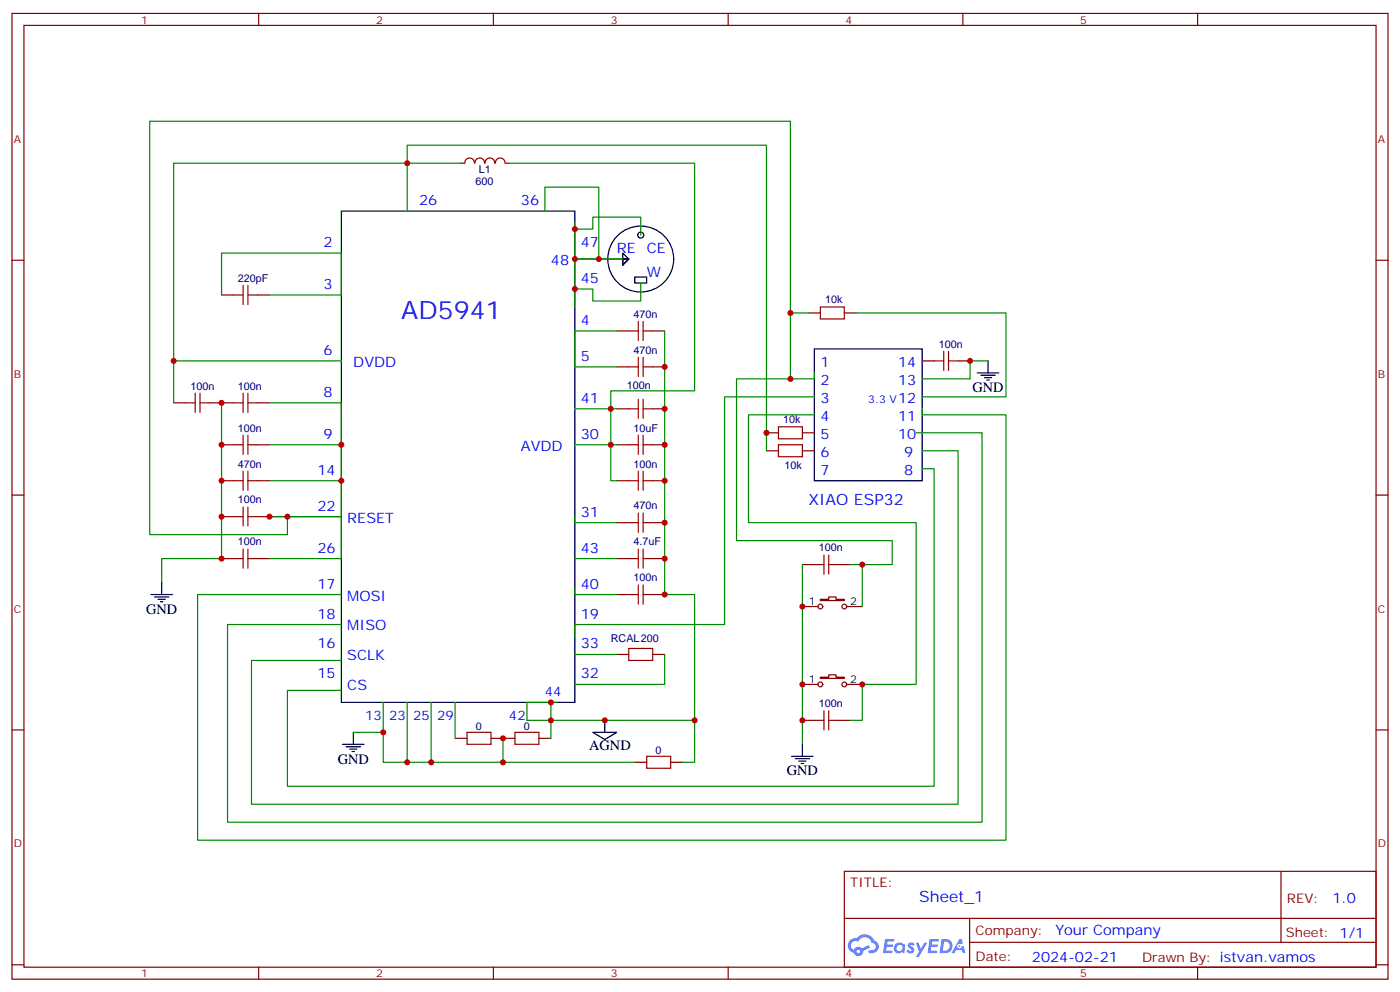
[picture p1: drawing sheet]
<svg xmlns="http://www.w3.org/2000/svg" width="412mm" height="292mm" viewBox="0 0 412 292" stroke-linecap="round" stroke-linejoin="round" font-family="sans-serif">
<g fill="none" stroke="#870000" stroke-width=".35">
<path d="M3.5 4h405.4v284.3h-405.4zM7.1 7.5h398.2v277.3h-398.2zM76.2 4v3.5M145.3 4v3.5M214.5 4v3.5M283.6 4v3.5M352.8 4v3.5M3.5 76.6h3.6M405.3 76.6h3.6M3.5 145.8h3.6M405.3 145.8h3.6M3.5 214.9h3.6"/>
<path d="M405.3 214.9h3.6M248.7 256.5h156.6v28.3h-156.6zM377.3 256.6v20.8M248.7 270.4h156.5M285.6 277.4h119.6M285.6 270.4v14.1M3.5 284.1h3.6M76.2 284.8v3.5M145.3 284.8v3.5M214.5 284.8v3.5M283.6 284.8v3.5M352.8 284.8v3.5"/>
<path d="M405.3 284.1h3.6"/>
</g>
<g fill="#5487ff">
<path d="M267.7 277.7a1.22 1.22 0 0 1 1.7 .3l-.4 .6a.47 .47 0 0 0-.3-.4 .47 .47 0 0 0-.5 .1l.1 .3a1.14 1.14 0 0 1 .8 1.7 1.14 1.14 0 0 1-1.9 0l-.2-.2 .5-.5 .7 .4a.29 .29 0 0 0 .3-.3 .29 .29 0 0 0-.2-.3 1.04 1.04 0 0 1-.6-1.7z"/>
<path d="M260.7 276.5h2.4l.3 .2-.2 .5h-1.8l-.1 .9h1.5l.3 .3-.3 .4h-1.6l-.2 1.1h1.7l.2 .4-.2 .3h-2.6z"/>
<path d="M273.8 276.5h2.4l.3 .2-.1 .5h-1.8l-.2 .9h1.6l.3 .3-.4 .4h-1.6l-.1 1.1h1.7l.2 .4-.2 .3h-2.6z"/>
<path d="M282.6 276.5h.7l.3 1.2-.6 .3a.69 .69 0 0 0-1 .3 .69 .69 0 0 0 .4 1 .69 .69 0 0 0 .9-.6l.5-.3 .6 2.2h-.8l-.2-.9h-1.8l-.5 .9h-.8z"/>
<path d="M269.8 277.6h.8l.6 1.8 1.1-1.8h.9l-2.6 4.1h-.8l.9-1.5z"/>
<path d="M277.4 276.5l-.6 4.1h1.3a2.11 2.11 0 0 0 2.5-2.1 2.11 2.11 0 0 0-2.5-2zM278.1 277.2a1.39 1.39 0 0 1 1.7 1.4 1.39 1.39 0 0 1-1.8 1.3h-.3z"/>
<path d="M263.7 278.1a1.54 1.54 0 0 0-.1 2.1 1.54 1.54 0 0 0 2.2 .2l.6 .2 .3-2.3-.2-.2-.4-.1a1.49 1.49 0 0 0-2.4 .1zM264 279.1a.94 .94 0 0 1 1.8 0 .94 .94 0 0 1-1.8 0z"/>
<path d="M250.4 276.8a2.18 2.18 0 0 0 1.1 3.8 1.44 1.44 0 0 0 1.6 .9 1.44 1.44 0 0 0 1.2-1.5l2-1-.5-.7-1.9 .9a1.47 1.47 0 0 0-2.4 .5 1.39 1.39 0 0 1-.7-2 1.39 1.39 0 0 1 2-.4 2.12 2.12 0 0 1 2.2-1.4 2.12 2.12 0 0 1 1.9 1.7 1.14 1.14 0 0 1 1.1 1.5 1.14 1.14 0 0 1-1.7 .7 .43 .43 0 0 0-.5 .3 .43 .43 0 0 0 .4 .5 1.98 1.98 0 0 0 2.5-1.2 1.98 1.98 0 0 0-1.2-2.5 3.1 3.1 0 0 0-5.3-.7l-.9 .1zM252.3 280.1a.55 .55 0 0 1 1.1 0 .55 .55 0 0 1-1.1 0z"/>
<circle cx="282.6" cy="278.6" r=".26"/>
</g>
<g fill="none" stroke="#000" stroke-width=".35">
<path d="M100.5 62.2h68.8v144.6h-68.8zM169.3 76.3h15.9l-1.8 1.7 1.8-1.7-1.8-1.8v3.5v-1.7h1.8M187 81.6h3.5v1.7h-3.5zM239.9 102.7h31.7v38.8h-31.7zM287.9 109.8h6.3M288.9 110.5h4.3M290 111.2h2.1M290.7 111.9h.7M291 106.3v3.5M44.4 175h6.4M45.5 175.8h4.2M46.6 176.5h2.1"/>
<path d="M47.3 177.2h.7M47.6 171.5v3.5M100.9 219.1h6.3M102 219.9h4.2M104.1 215.6v3.5M174.6 215.6h7.1l-3.5 2.1zM178.2 212.1v3.5M236.4 219.1v3.6M103 220.6h2.1M103.7 221.3h.7M233.2 222.7h6.3M234.2 223.4h4.3"/>
<path d="M235.3 224.1h2.1M236 224.8h.7"/>
<circle cx="188.7" cy="76.3" r="9.7"/>
<circle cx="188.7" cy="69.2" r=".88"/>
</g>
<g fill="none" stroke="#a10000" stroke-width=".35">
<path d="M68.8 86.9h2.8M71.6 84v5.7M73 86.9h2.8M73 84v5.7M185.2 97.4h2.8M188 94.6v5.7M189.4 97.4h2.9M189.4 94.6v5.7M241.7 90.4h7v3.5h-7zM54.7 118.6h2.8M57.5 115.8v5.6M58.9 118.6h2.8"/>
<path d="M58.9 115.8v5.6M68.8 118.6h2.8M71.6 115.8v5.6M73 115.8v5.6M73 118.6h2.8M185.2 108h2.8M188 105.2v5.6M188 117.5v5.7M189.4 105.2v5.6M189.4 117.5v5.7M189.4 108h2.9M275.2 106.3h2.8"/>
<path d="M278 103.4v5.7M279.4 106.3h2.8M279.4 103.4v5.7M68.8 131h2.8M71.6 128.1v5.7M71.6 138.7v5.7M73 128.1v5.7M73 138.7v5.7M73 131h2.8M185.2 131h2.8M185.2 120.4h2.8M188 128.1v5.7"/>
<path d="M188 138.7v5.7M189.4 131h2.9M189.4 128.1v5.7M189.4 138.7v5.7M189.4 120.4h2.9M229.3 125.7h7.1v3.5h-7.1zM229.3 131h7.1v3.5h-7.1zM68.8 141.5h2.8M68.8 152.1h2.8M71.6 149.3v5.6M73 149.3v5.6M73 141.5h2.8"/>
<path d="M73 152.1h2.8M185.2 141.5h2.8M185.2 153.9h2.8M188 151.1v5.6M189.4 141.5h2.9M189.4 151.1v5.6M189.4 153.9h2.9M68.8 164.5h2.8M71.6 161.6v5.7M73 161.6v5.7M73 164.5h2.8M185.2 164.5h2.8"/>
<path d="M185.2 175h2.8M188 161.6v5.7M188 172.2v5.7M189.4 164.5h2.9M189.4 161.6v5.7M189.4 172.2v5.7M189.4 175h2.9M239.9 166.2h2.8M242.7 163.4v5.7M244.1 166.2h2.8M244.1 163.4v5.7M185.2 190.9h7.1v3.6h-7.1z"/>
<path d="M137.6 215.6h7v3.5h-7zM151.7 215.6h7v3.5h-7zM239.9 212.1h2.8M242.7 209.3v5.6M244.1 209.3v5.6M244.1 212.1h2.8M190.5 222.7h7.1v3.5h-7.1z"/>
</g>
<g fill="none" stroke="#870000" stroke-width=".35">
<path d="M139.7 48a1.41 1.41 0 0 0-1.4-1.5 1.41 1.41 0 0 0-1.4 1.5h-1.1M139.9 48a1.41 1.41 0 0 1 1.4-1.5 1.41 1.41 0 0 1 1.4 1.5M142.9 48a1.41 1.41 0 0 1 1.4-1.5 1.41 1.41 0 0 1 1.4 1.5M145.9 48a1.41 1.41 0 0 1 1.5-1.5 1.41 1.41 0 0 1 1.4 1.5M148.9 48h1M65.3 86.9h3.5M75.8 86.9h3.6M181.7 97.4h3.5M192.3 97.4h3.5M238.1 92.1h3.6M248.7 92.1h3.5M51.2 118.6h3.5"/>
<path d="M61.7 118.6h7.1M75.8 118.6h3.6M181.7 108h3.5M192.3 108h3.5M271.6 106.3h3.6M282.2 106.3h3.6M65.3 131h3.5M75.8 131h3.6M181.7 131h3.5M181.7 120.4h3.5M192.3 131h3.5M192.3 120.4h3.5"/>
<path d="M225.8 127.4h3.5M225.8 132.7h3.5M236.4 127.4h3.5M236.4 132.7h3.5M65.3 141.5h3.5M65.3 152.1h3.5M75.8 141.5h3.6M75.8 152.1h3.6M181.7 141.5h3.5M181.7 153.9h3.5M192.3 141.5h3.5M192.3 153.9h3.5"/>
<path d="M65.3 164.5h3.5M75.8 164.5h3.6M181.7 164.5h3.5M181.7 175h3.5M192.3 164.5h3.5M192.3 175h3.5M236.4 178.6h4.5M236.4 166.2h3.5M241.7 176.5h2.4v-.7h2.1v.7h2.5v.3h-7zM246.9 166.2h3.6M249.4 178.6h4.6M181.7 192.7h3.5"/>
<path d="M192.3 192.7h3.5M241.7 199.4h2.4v-.7h2.1v.7h2.5v.3h-7zM134.1 217.4h3.5M144.6 217.4h7.1M158.7 217.4h3.6M236.4 201.5h4.5M236.4 212.1h3.5M246.9 212.1h3.6M249.4 201.5h4.6M187 224.4h3.5M197.6 224.4h3.5"/>
<circle cx="241.7" cy="178.6" r=".71"/>
<circle cx="248.7" cy="178.6" r=".71"/>
<circle cx="241.7" cy="201.5" r=".71"/>
<circle cx="248.7" cy="201.5" r=".71"/>
</g>
<g fill="none" stroke="#008700" stroke-width=".35">
<path d="M135.8 48h-84.6v58.3M149.9 48h54.7v67.1h-24.7v5.3h1.8M119.9 62.2v-19.4h105.9v89.9M160.5 62.2v-7.1h15.9v21.2M169.3 65.7v24.7M169.3 67.5h5.3v-3.6h14.1v5.3M169.3 76.3h14.1M65.3 86.9v-12.4h35.2v12.4h-21.1M181.7 97.4h-12.4v10.6h12.4M188.7 83.3v5.3h-14.1v-3.5h-5.3M195.8 97.4v77.6h8.8v49.4h-3.5M232.8 92.1v-56.4h-188.7v121.7h40.6v-5.3"/>
<path d="M238.1 92.1h-5.3v19.4h7.1v-1.7M252.2 92.1h44.1v24.7h-24.7M65.3 118.6v45.9h-17.7v7M79.4 118.6h21.1v12.4h-21.1M100.5 106.3h-49.3v12.3M232.8 111.5h-15.8v47.7h45.8v7h-8.8M239.9 116.8h-26.5v67.1h-44.1v3.5M291 106.3h-5.2v5.2h-14.2M100.5 131v21.1h-21.1h21.1v12.4h-21.1M169.3 120.4h10.6v10.6h1.8M169.3 131h10.6v10.5h1.8M239.9 122.1h-19.4v31.8h49.4v47.6h-15.9v10.6h-3.5"/>
<path d="M269.9 127.4h19.4v114.7h-222.3v-58.2h33.5M271.6 138h3.6v93.5h-190.5v-28.2h15.8M271.6 132.7h10.6v104.1h-208.1v-42.3h26.4M271.6 120.4v1.7h24.7v125.3h-238.1v-72.4h42.3M79.4 141.5h21.1M169.3 152.1v1.8h12.4M169.3 173.3v1.7h12.4M169.3 164.5h12.4M236.4 166.2v52.9M250.5 166.2h3.5v12.4M169.3 192.7h12.4M195.8 192.7v8.8h-26.5"/>
<path d="M104.1 215.6h8.8M112.9 206.8v17.6h35.3M119.9 206.8v17.6M127 206.8v17.6M134.1 206.8v10.6M148.2 217.4v7h38.8M162.3 206.8h-7.1v5.3h49.4M164 206.8h-1.7v10.6"/>
</g>
<g fill="#c00">
<circle cx="100.5" cy="131" r=".88"/>
<circle cx="100.5" cy="141.5" r=".88"/>
<circle cx="65.3" cy="131" r=".88"/>
<circle cx="65.3" cy="141.5" r=".88"/>
<circle cx="65.3" cy="118.6" r=".88"/>
<circle cx="65.3" cy="152.1" r=".88"/>
<circle cx="169.3" cy="67.5" r=".88"/>
<circle cx="169.3" cy="85.1" r=".88"/>
<circle cx="169.3" cy="76.3" r=".88"/>
<circle cx="51.2" cy="106.3" r=".88"/>
<circle cx="119.9" cy="48" r=".88"/>
<circle cx="179.9" cy="120.4" r=".88"/>
<circle cx="179.9" cy="131" r=".88"/>
<circle cx="79.4" cy="152.1" r=".88"/>
<circle cx="65.3" cy="164.5" r=".88"/>
<circle cx="225.8" cy="127.4" r=".88"/>
<circle cx="84.7" cy="152.1" r=".88"/>
<circle cx="232.8" cy="92.1" r=".88"/>
<circle cx="285.8" cy="106.3" r=".88"/>
<circle cx="162.3" cy="206.8" r=".88"/>
<circle cx="162.3" cy="212.1" r=".88"/>
<circle cx="148.2" cy="217.4" r=".88"/>
<circle cx="148.2" cy="224.4" r=".88"/>
<circle cx="119.9" cy="224.4" r=".88"/>
<circle cx="127" cy="224.4" r=".88"/>
<circle cx="112.9" cy="215.6" r=".88"/>
<circle cx="195.8" cy="120.4" r=".88"/>
<circle cx="195.8" cy="108" r=".88"/>
<circle cx="195.8" cy="131" r=".88"/>
<circle cx="195.8" cy="141.5" r=".88"/>
<circle cx="195.8" cy="153.9" r=".88"/>
<circle cx="195.8" cy="164.5" r=".88"/>
<circle cx="195.8" cy="175" r=".88"/>
<circle cx="236.4" cy="201.5" r=".88"/>
<circle cx="236.4" cy="178.6" r=".88"/>
<circle cx="236.4" cy="212.1" r=".88"/>
<circle cx="254" cy="201.5" r=".88"/>
<circle cx="232.8" cy="111.5" r=".88"/>
<circle cx="254" cy="166.2" r=".88"/>
<circle cx="204.6" cy="212.1" r=".88"/>
<circle cx="178.2" cy="212.1" r=".88"/>
<circle cx="176.4" cy="76.3" r=".88"/>
</g>
<text font-size="7.4" fill="#00f" x="118.2" y="93.9">AD5941</text>
<g font-size="4.6" fill="#00f">
<text x="238.1" y="148.6">XIAO ESP32</text>
<text x="270.8" y="265.6">Sheet_1</text>
</g>
<g font-size="4.2" fill="#00f">
<text x="123.5" y="60.4">26</text>
<text x="153.5" y="60.4">36</text>
<text x="95.2" y="72.7">2</text>
<text x="171.1" y="72.7">47</text>
<text x="181.7" y="74.5">RE</text>
<text x="190.5" y="74.5">CE</text>
<text x="162.3" y="78">48</text>
<text x="171.1" y="83.3">45</text>
<text x="190.5" y="81.6">W</text>
<text x="95.2" y="85.1">3</text>
<text x="171.1" y="95.7">4</text>
<text x="95.2" y="104.5">6</text>
<text x="171.1" y="106.3">5</text>
<text x="104.1" y="108">DVDD</text>
<text x="241.7" y="108">1</text>
<text x="241.7" y="113.3">2</text>
<text x="264.6" y="108">14</text>
<text x="264.6" y="113.3">13</text>
<text x="95.2" y="116.8">8</text>
<text x="171.1" y="118.6">41</text>
<text x="241.7" y="118.6">3</text>
<text x="264.6" y="118.6">12</text>
<text x="241.7" y="123.9">4</text>
<text x="264.6" y="123.9">11</text>
<text x="95.2" y="129.2">9</text>
<text x="171.1" y="129.2">30</text>
<text x="241.7" y="129.2">5</text>
<text x="264.6" y="129.2">10</text>
<text x="153.5" y="132.7">AVDD</text>
<text x="241.7" y="134.5">6</text>
<text x="266.3" y="134.5">9</text>
<text x="93.5" y="139.8">14</text>
<text x="241.7" y="139.8">7</text>
<text x="266.3" y="139.8">8</text>
<text x="93.5" y="150.4">22</text>
<text x="102.3" y="153.9">RESET</text>
<text x="171.1" y="152.1">31</text>
<text x="93.5" y="162.7">26</text>
<text x="171.1" y="162.7">43</text>
<text x="93.5" y="173.3">17</text>
<text x="171.1" y="173.3">40</text>
<text x="102.3" y="176.8">MOSI</text>
<text x="93.5" y="182.1">18</text>
<text x="102.3" y="185.6">MISO</text>
<text x="171.1" y="182.1">19</text>
<text x="93.5" y="190.9">16</text>
<text x="171.1" y="190.9">33</text>
<text x="102.3" y="194.5">SCLK</text>
<text x="93.5" y="199.7">15</text>
<text x="102.3" y="203.3">CS</text>
<text x="171.1" y="199.7">32</text>
<text x="392.5" y="265.8">1.0</text>
<text x="310.9" y="275.4">Your Company</text>
<text x="304" y="283.2">2024-02-21</text>
</g>
<g font-size="4.2">
<text x="286.5" y="115.4">GND</text>
<text x="43" y="180.7">GND</text>
<text x="173.6" y="220.9">AGND</text>
<text x="99.5" y="224.8">GND</text>
<text x="231.8" y="228.3">GND</text>
</g>
<g font-size="3.9" fill="#00f">
<text x="160.5" y="205">44</text>
<text x="107.6" y="212.1">13</text>
<text x="114.7" y="212.1">23</text>
<text x="121.7" y="212.1">25</text>
<text x="128.8" y="212.1">29</text>
<text x="149.9" y="212.1">42</text>
</g>
<g font-size="3.9" fill="#800">
<text x="250.5" y="261.1">TITLE:</text>
<text x="379.1" y="265.8">REV:</text>
<text x="287.4" y="275.3">Company:</text>
<text x="378.7" y="275.9">Sheet: 1/1</text>
<text x="287.4" y="283">Date:</text>
<text x="336.4" y="283.1">Drawn By: istvan.vamos</text>
</g>
<g font-size="3.2" fill="#800">
<text x="41.6" y="6.9">1</text>
<text x="110.8" y="6.9">2</text>
<text x="179.9" y="6.9">3</text>
<text x="249.1" y="6.9">4</text>
<text x="318.2" y="6.9">5</text>
<text x="4.1" y="42.1">A</text>
<text x="405.9" y="42.1">A</text>
<text x="4.1" y="111.2">B</text>
<text x="405.9" y="111.2">B</text>
<text x="4.1" y="180.3">C</text>
<text x="405.9" y="180.3">C</text>
<text x="4.1" y="249.5">D</text>
<text x="405.9" y="249.5">D</text>
<text x="41.6" y="287.8">1</text>
<text x="110.8" y="287.8">2</text>
<text x="179.9" y="287.8">3</text>
<text x="249.1" y="287.8">4</text>
<text x="318.2" y="287.8">5</text>
</g>
<g font-size="3.2" fill="#000080">
<text x="141.1" y="51">L1</text>
<text x="140" y="54.5">600</text>
<text x="70.1" y="83">220pF</text>
<text x="243.1" y="89.3">10k</text>
<text x="186.6" y="93.6">470n</text>
<text x="186.6" y="104.1">470n</text>
<text x="276.6" y="102.4">100n</text>
<text x="56.1" y="114.7">100n</text>
<text x="70.1" y="114.7">100n</text>
<text x="230.7" y="124.6">10k</text>
<text x="70.1" y="127.1">100n</text>
<text x="186.6" y="127.1">10uF</text>
<text x="70.1" y="137.7">470n</text>
<text x="186.6" y="137.7">100n</text>
<text x="231.1" y="138">10k</text>
<text x="70.1" y="148.2">100n</text>
<text x="186.6" y="150">470n</text>
<text x="70.1" y="160.6">100n</text>
<text x="241.2" y="162.3">100n</text>
<text x="186.6" y="171.2">100n</text>
<text x="179.9" y="189.2">RCAL200</text>
<text x="241.2" y="208.2">100n</text>
<text x="140.2" y="215">0</text>
<text x="154.3" y="215">0</text>
<text x="193.1" y="222.1">0</text>
</g>
<g font-size="3.2" fill="#fff">
<text x="178.7" y="114.5">C10100n</text>
<text x="70.1" y="157.3">C6</text>
<text x="180.4" y="160.3">C144.7uF</text>
</g>
<text font-size="3.2" fill="#00f" x="255.8" y="118.6">3.3 V</text>
<g font-size="3.2">
<text x="238.2" y="178.2">1</text>
<text x="250.5" y="178.2">2</text>
<text x="238.2" y="201.2">1</text>
<text x="250.5" y="201.2">2</text>
</g>
</svg>
